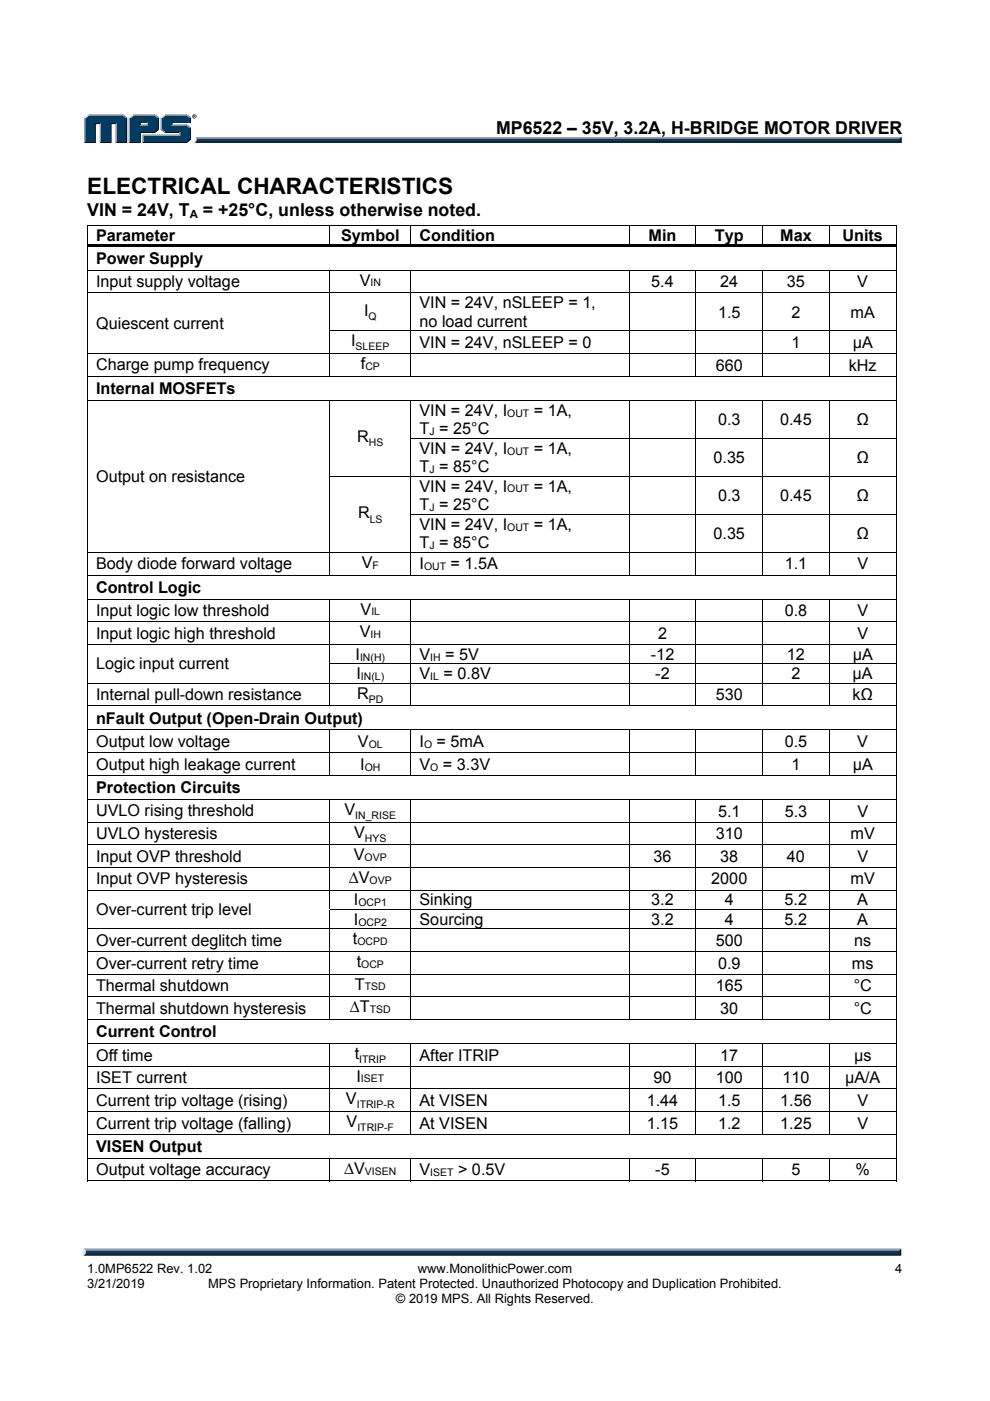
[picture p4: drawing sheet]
<svg xmlns="http://www.w3.org/2000/svg" width="210mm" height="297mm" viewBox="0 0 210 297" stroke-linecap="round" stroke-linejoin="round" font-family="sans-serif">
<path d="M41.5 29h149.7l-.4 .7h-149.1z" fill="#94a0b8"/>
<path d="M41.7 29.7h149.1l.4 .6h-150.1l.4-.2z" fill="#231f20"/>
<path d="M190.8 29.4l.4-.4v1.3l-.4-.4z" fill="#001039"/>
<path d="M41.7 29.4h149.1v.5h-149.2z" fill="#003b62"/>
<path d="M41.5 29l.2 .4-.1 .5-.5 .4 .4-.5z" fill="#dcdddf"/>
<path d="M29.6 26.6l.2-.2h1.4l.2 .2z" fill="#94a0b8"/>
<g fill="#003b62">
<path d="M18.1 25.1l.8-.6h7l.8 .6v5h-1.9v-4.1h-1.4v4.1h-2v-4.1h-1.4v4.1h-1.9z"/>
<path d="M27.6 25.1l.8-.6h2.1v1.3h-.9v.8h1.8v-.8h-1.2v-1.3h2.5l.7 .6v2.2l-.7 .6h-3.1v2.2h-2z"/>
<path d="M30.4 28.8h7.8v-.9h-3.1l-.8-.6v-2.2l.8-.6h4.3l.8 .6v.7h-3.9v.8h3.1l.8 .6v2.2l-.8 .7h-9z"/>
</g>
<path d="M34.9 24.4h4.7" fill="none" stroke="#94a0b8" stroke-width=".26"/>
<path d="M34.1 24.9l.8-.6 .2 .2-.8 .6z" fill="#dcdddf"/>
<path d="M34.2 24.9v2.6" fill="none" stroke="#94a0b8" stroke-width=".26"/>
<path d="M34.1 27.5l.2-.2 .8 .6-.2 .3z" fill="#547194"/>
<path d="M34.9 28.1h3.4" fill="none" stroke="#001039" stroke-width=".26"/>
<g fill="#94a0b8">
<path d="M30.2 28.5h7.8v-.3l.3-.3v.9h-7.8z"/>
<path d="M30.2 28.5l.3 .3v1.3l-.3 .2z"/>
</g>
<path d="M36.3 25.8h3.9v-.7l.3-.2v1.1h-3.9v.4l-.3 .2z" fill="#001039"/>
<path d="M36.3 26.5h3.3" fill="none" stroke="#94a0b8" stroke-width=".26"/>
<path d="M39.6 26.4l.9 .7-.3 .1-.8-.6z" fill="#547194"/>
<g fill="#001039">
<path d="M30.2 30.3l.3-.2h8.9l.8-.7v-2.2l.3-.1v2.4l-.9 .8z"/>
<path d="M29.6 27.9h3.1l.7-.6v-2.2l.3-.2v2.6l-.9 .7h-3v2.1h-2.5l.3-.2h2z"/>
</g>
<path d="M32.8 24.3l.9 .6-.3 .2-.7-.6z" fill="#547194"/>
<path d="M28.2 24.4h4.6" fill="none" stroke="#94a0b8" stroke-width=".26"/>
<path d="M27.3 24.9l.9-.6 .2 .2-.8 .6z" fill="#dcdddf"/>
<path d="M27.4 24.9v5.4" fill="none" stroke="#94a0b8" stroke-width=".26"/>
<path d="M31.2 26l.2-.2v.8l-.2-.2z" fill="#94a0b8"/>
<g fill="#001039">
<path d="M29.6 25.8h1.8l-.2 .2h-1.4v.4l-.2 .2z"/>
<path d="M26.7 25.1l.3-.2v5.4h-2.5l.3-.2h1.9z"/>
</g>
<path d="M26.1 24.3l.9 .6-.3 .2-.8-.6z" fill="#547194"/>
<path d="M18.7 24.4h7.4" fill="none" stroke="#94a0b8" stroke-width=".26"/>
<path d="M17.8 24.9l.9-.6 .2 .2-.8 .6z" fill="#dcdddf"/>
<path d="M18 24.9v5.4" fill="none" stroke="#94a0b8" stroke-width=".26"/>
<path d="M20 26h1.4l-.2 .3h-.9v4h-2.5l.3-.2h1.9z" fill="#001039"/>
<path d="M21.3 26v4.3" fill="none" stroke="#94a0b8" stroke-width=".26"/>
<path d="M23.4 26h1.4l-.3 .3h-.9v4h-2.4l.2-.2h2z" fill="#001039"/>
<path d="M24.6 26v4.3" fill="none" stroke="#94a0b8" stroke-width=".26"/>
<path d="M39.6 24.3l.9 .6-.3 .2-.8-.6z" fill="#547194"/>
<path d="M40.8 24.7a.45 .45 0 0 1 .9 0 .45 .45 0 0 1-.9 0zM40.9 24.7a.35 .35 0 0 0 .7 0 .35 .35 0 0 0-.7 0zM41.1 24.5h.3v.4l-.2-.2-.1 .2zM41.1 24.5v.2l.2-.1z" fill="#231f20"/>
<path d="M41.5 29h149.7l-.4 .7h-149.1z" fill="#94a0b8"/>
<path d="M41.7 29.7h149.1l.4 .6h-150.1l.4-.2z" fill="#231f20"/>
<path d="M190.8 29.4l.4-.4v1.3l-.4-.4z" fill="#001039"/>
<path d="M41.7 29.4h149.1v.5h-149.2z" fill="#003b62"/>
<path d="M41.5 29l.2 .4-.1 .5-.5 .4 .4-.5z" fill="#dcdddf"/>
<path d="M29.6 26.6l.2-.2h1.4l.2 .2z" fill="#94a0b8"/>
<g fill="#003b62">
<path d="M18.1 25.1l.8-.6h7l.8 .6v5h-1.9v-4.1h-1.4v4.1h-2v-4.1h-1.4v4.1h-1.9z"/>
<path d="M27.6 25.1l.8-.6h2.1v1.3h-.9v.8h1.8v-.8h-1.2v-1.3h2.5l.7 .6v2.2l-.7 .6h-3.1v2.2h-2z"/>
<path d="M30.4 28.8h7.8v-.9h-3.1l-.8-.6v-2.2l.8-.6h4.3l.8 .6v.7h-3.9v.8h3.1l.8 .6v2.2l-.8 .7h-9z"/>
</g>
<path d="M34.9 24.4h4.7" fill="none" stroke="#94a0b8" stroke-width=".26"/>
<path d="M34.1 24.9l.8-.6 .2 .2-.8 .6z" fill="#dcdddf"/>
<path d="M34.2 24.9v2.6" fill="none" stroke="#94a0b8" stroke-width=".26"/>
<path d="M34.1 27.5l.2-.2 .8 .6-.2 .3z" fill="#547194"/>
<path d="M34.9 28.1h3.4" fill="none" stroke="#001039" stroke-width=".26"/>
<g fill="#94a0b8">
<path d="M30.2 28.5h7.8v-.3l.3-.3v.9h-7.8z"/>
<path d="M30.2 28.5l.3 .3v1.3l-.3 .2z"/>
</g>
<path d="M36.3 25.8h3.9v-.7l.3-.2v1.1h-3.9v.4l-.3 .2z" fill="#001039"/>
<path d="M36.3 26.5h3.3" fill="none" stroke="#94a0b8" stroke-width=".26"/>
<path d="M39.6 26.4l.9 .7-.3 .1-.8-.6z" fill="#547194"/>
<g fill="#001039">
<path d="M30.2 30.3l.3-.2h8.9l.8-.7v-2.2l.3-.1v2.4l-.9 .8z"/>
<path d="M29.6 27.9h3.1l.7-.6v-2.2l.3-.2v2.6l-.9 .7h-3v2.1h-2.5l.3-.2h2z"/>
</g>
<path d="M32.8 24.3l.9 .6-.3 .2-.7-.6z" fill="#547194"/>
<path d="M28.2 24.4h4.6" fill="none" stroke="#94a0b8" stroke-width=".26"/>
<path d="M27.3 24.9l.9-.6 .2 .2-.8 .6z" fill="#dcdddf"/>
<path d="M27.4 24.9v5.4" fill="none" stroke="#94a0b8" stroke-width=".26"/>
<path d="M31.2 26l.2-.2v.8l-.2-.2z" fill="#94a0b8"/>
<g fill="#001039">
<path d="M29.6 25.8h1.8l-.2 .2h-1.4v.4l-.2 .2z"/>
<path d="M26.7 25.1l.3-.2v5.4h-2.5l.3-.2h1.9z"/>
</g>
<path d="M26.1 24.3l.9 .6-.3 .2-.8-.6z" fill="#547194"/>
<path d="M18.7 24.4h7.4" fill="none" stroke="#94a0b8" stroke-width=".26"/>
<path d="M17.8 24.9l.9-.6 .2 .2-.8 .6z" fill="#dcdddf"/>
<path d="M18 24.9v5.4" fill="none" stroke="#94a0b8" stroke-width=".26"/>
<path d="M20 26h1.4l-.2 .3h-.9v4h-2.5l.3-.2h1.9z" fill="#001039"/>
<path d="M21.3 26v4.3" fill="none" stroke="#94a0b8" stroke-width=".26"/>
<path d="M23.4 26h1.4l-.3 .3h-.9v4h-2.4l.2-.2h2z" fill="#001039"/>
<path d="M24.6 26v4.3" fill="none" stroke="#94a0b8" stroke-width=".26"/>
<path d="M39.6 24.3l.9 .6-.3 .2-.8-.6z" fill="#547194"/>
<g fill="#231f20">
<path d="M18.2 265.5h172.5l.4 .7h-173.3z"/>
<path d="M40.8 24.7a.45 .45 0 0 1 .9 0 .45 .45 0 0 1-.9 0zM40.9 24.7a.35 .35 0 0 0 .7 0 .35 .35 0 0 0-.7 0zM41.1 24.5h.3v.4l-.2-.2-.1 .2zM41.1 24.5v.2l.2-.1z"/>
</g>
<path d="M17.8 264.7h173.3l-.4 .8h-172.5z" fill="#94a0b8"/>
<path d="M191.1 264.7v1.5l-.4-.4v-.6z" fill="#001039"/>
<path d="M18.2 265.2h172.5v.6h-172.5z" fill="#003b62"/>
<path d="M17.8 264.7l.4 .5v.5l-.4 .5z" fill="#dcdddf"/>
<path d="M18.2 265.5h172.5l.4 .7h-173.3z" fill="#231f20"/>
<path d="M17.8 264.7h173.3l-.4 .8h-172.5z" fill="#94a0b8"/>
<path d="M191.1 264.7v1.5l-.4-.4v-.6z" fill="#001039"/>
<path d="M18.2 265.2h172.5v.6h-172.5z" fill="#003b62"/>
<path d="M17.8 264.7l.4 .5v.5l-.4 .5z" fill="#dcdddf"/>
<path d="M18.4 47.6h.2v.2h-.2zM18.4 51.8h171.7v.5h-171.7zM190 47.6h.1v.2h-.1zM18.4 70.1h.2v.1h-.2zM18.4 92.8h.2v.2h-.2zM69.9 92.8h.2v.2h-.2zM18.4 100.9h.2v.2h-.2zM18.4 109h.2v.1h-.2zM69.9 109h.2v.1h-.2zM18.4 140.7h.2v.1h-.2zM18.4 192.7h.2v.2h-.2zM190 250.3h.1v.2h-.1z" fill="#000"/>
<g fill="none" stroke="#000" stroke-width=".21">
<path d="M18.4 47.7h171.7M18.4 57.3h171.7M18.5 47.8v4M18.5 52.3v4.9M18.5 57.4v4.6M70 47.8v4M70 57.4v4.6M87.1 47.8v4M87.1 57.4v4.6M133.5 47.8v4M133.5 57.4v4.6M147.6 47.8v4"/>
<path d="M147.6 57.4v4.6M161.8 47.8v4M161.8 57.4v4.6M175.9 47.8v4M175.9 57.4v4.6M190.1 47.8v4M190.1 52.3v4.9M190.1 57.4v4.6M18.4 62.1h171.7M18.4 75h171.7M18.4 79.7h171.7M18.5 62.2v7.9"/>
<path d="M18.5 70.2v4.7M18.5 75v4.7M18.5 79.8v5M69.9 70.1h120.2M70 62.2v7.9M70 70.2v4.7M70 75v4.7M87.1 62.2v7.9M87.1 70.2v4.7M87.1 75v4.7M133.5 62.2v7.9M133.5 70.2v4.7"/>
<path d="M133.5 75v4.7M147.6 62.2v7.9M147.6 70.2v4.7M147.6 75v4.7M161.8 62.2v7.9M161.8 70.2v4.7M161.8 75v4.7M175.9 62.2v7.9M175.9 70.2v4.7M175.9 75v4.7M190.1 62.2v7.9M190.1 70.2v4.7"/>
<path d="M190.1 75v4.7M190.1 79.8v5M18.4 84.9h171.7M18.5 84.9v7.9M18.5 93v7.9M70 84.9v7.9M70 93v7.9M87.1 92.9h103M87.1 84.9v7.9M87.1 93v7.9M133.5 84.9v7.9M133.5 93v7.9"/>
<path d="M147.6 84.9v7.9M147.6 93v7.9M161.8 84.9v7.9M161.8 93v7.9M175.9 84.9v7.9M175.9 93v7.9M190.1 84.9v7.9M190.1 93v7.9M18.4 117.1h171.7M18.5 101.1v7.9M18.5 109.1v7.9M18.5 117.2v4.6"/>
<path d="M69.9 101h120.2M70 101.1v7.9M70 109.1v7.9M70 117.2v4.6M87.1 109.1h103M87.1 101.1v7.9M87.1 109.1v7.9M87.1 117.2v4.6M133.5 101.1v7.9M133.5 109.1v7.9M133.5 117.2v4.6M147.6 101.1v7.9"/>
<path d="M147.6 109.1v7.9M147.6 117.2v4.6M161.8 101.1v7.9M161.8 109.1v7.9M161.8 117.2v4.6M175.9 101.1v7.9M175.9 109.1v7.9M175.9 117.2v4.6M190.1 101.1v7.9M190.1 109.1v7.9M190.1 117.2v4.6M18.4 121.9h171.7"/>
<path d="M18.4 127h171.7M18.4 131.8h171.7M18.4 136.6h171.7M18.5 122v4.9M18.5 127.1v4.6M18.5 131.9v4.6M18.5 136.7v4M70 127.1v4.6M70 131.9v4.6M70 136.7v4M87.1 127.1v4.6M87.1 131.9v4.6"/>
<path d="M87.1 136.7v4M133.5 127.1v4.6M133.5 131.9v4.6M133.5 136.7v4M147.6 127.1v4.6M147.6 131.9v4.6M147.6 136.7v4M161.8 127.1v4.6M161.8 131.9v4.6M161.8 136.7v4M175.9 127.1v4.6M175.9 131.9v4.6"/>
<path d="M175.9 136.7v4M190.1 122v4.9M190.1 127.1v4.6M190.1 131.9v4.6M190.1 136.7v4M18.4 144.8h171.7M18.4 149.7h171.7M18.4 154.8h171.7M18.4 159.6h171.7M18.5 140.8v4M18.5 144.9v4.7M18.5 149.8v4.9"/>
<path d="M18.5 154.9v4.6M18.5 159.7v4.6M69.9 140.7h120.2M70 140.8v4M70 144.9v4.7M70 154.9v4.6M70 159.7v4.6M87.1 140.8v4M87.1 144.9v4.7M87.1 154.9v4.6M87.1 159.7v4.6M133.5 140.8v4"/>
<path d="M133.5 144.9v4.7M133.5 154.9v4.6M133.5 159.7v4.6M147.6 140.8v4M147.6 144.9v4.7M147.6 154.9v4.6M147.6 159.7v4.6M161.8 140.8v4M161.8 144.9v4.7M161.8 154.9v4.6M161.8 159.7v4.6M175.9 140.8v4"/>
<path d="M175.9 144.9v4.7M175.9 154.9v4.6M175.9 159.7v4.6M190.1 140.8v4M190.1 144.9v4.7M190.1 149.8v4.9M190.1 154.9v4.6M190.1 159.7v4.6M18.4 164.4h171.7M18.4 169.5h171.7M18.4 174.3h171.7M18.4 179.1h171.7"/>
<path d="M18.5 164.5v4.9M18.5 169.6v4.6M18.5 174.4v4.6M18.5 179.2v4.6M70 169.6v4.6M70 174.4v4.6M70 179.2v4.6M87.1 169.6v4.6M87.1 174.4v4.6M87.1 179.2v4.6M133.5 169.6v4.6M133.5 174.4v4.6"/>
<path d="M133.5 179.2v4.6M147.6 169.6v4.6M147.6 174.4v4.6M147.6 179.2v4.6M161.8 169.6v4.6M161.8 174.4v4.6M161.8 179.2v4.6M175.9 169.6v4.6M175.9 174.4v4.6M175.9 179.2v4.6M190.1 164.5v4.9M190.1 169.6v4.6"/>
<path d="M190.1 174.4v4.6M190.1 179.2v4.6M18.4 183.9h171.7M18.4 188.7h171.7M18.4 196.9h171.7M18.5 184v4.6M18.5 188.8v3.9M18.5 192.9v3.9M18.5 197v4.7M69.9 192.8h120.2M70 184v4.6M70 188.8v3.9"/>
<path d="M70 192.9v3.9M70 197v4.7M87.1 184v4.6M87.1 188.8v3.9M87.1 192.9v3.9M87.1 197v4.7M133.5 184v4.6M133.5 188.8v3.9M133.5 192.9v3.9M133.5 197v4.7M147.6 184v4.6M147.6 188.8v3.9"/>
<path d="M147.6 192.9v3.9M147.6 197v4.7M161.8 184v4.6M161.8 188.8v3.9M161.8 192.9v3.9M161.8 197v4.7M175.9 184v4.6M175.9 188.8v3.9M175.9 192.9v3.9M175.9 197v4.7M190.1 184v4.6M190.1 188.8v3.9"/>
<path d="M190.1 192.9v3.9M190.1 197v4.7M18.4 201.7h171.7M18.4 206.5h171.7M18.4 211.3h171.7M18.4 216.2h171.7M18.5 201.8v4.7M18.5 206.6v4.7M18.5 211.4v4.7M18.5 216.2v5M70 201.8v4.7M70 206.6v4.7"/>
<path d="M70 211.4v4.7M87.1 201.8v4.7M87.1 206.6v4.7M87.1 211.4v4.7M133.5 201.8v4.7M133.5 206.6v4.7M133.5 211.4v4.7M147.6 201.8v4.7M147.6 206.6v4.7M147.6 211.4v4.7M161.8 201.8v4.7M161.8 206.6v4.7"/>
<path d="M161.8 211.4v4.7M175.9 201.8v4.7M175.9 206.6v4.7M175.9 211.4v4.7M190.1 201.8v4.7M190.1 206.6v4.7M190.1 211.4v4.7M190.1 216.2v5M18.4 221.3h171.7M18.4 226.1h171.7M18.4 230.9h171.7M18.4 235.7h171.7"/>
<path d="M18.5 221.3v4.7M18.5 226.1v4.7M18.5 230.9v4.7M18.5 235.8v4.6M70 221.3v4.7M70 226.1v4.7M70 230.9v4.7M70 235.8v4.6M87.1 221.3v4.7M87.1 226.1v4.7M87.1 230.9v4.7M87.1 235.8v4.6"/>
<path d="M133.5 221.3v4.7M133.5 226.1v4.7M133.5 230.9v4.7M133.5 235.8v4.6M147.6 221.3v4.7M147.6 226.1v4.7M147.6 230.9v4.7M147.6 235.8v4.6M161.8 221.3v4.7M161.8 226.1v4.7M161.8 230.9v4.7M161.8 235.8v4.6"/>
<path d="M175.9 221.3v4.7M175.9 226.1v4.7M175.9 230.9v4.7M175.9 235.8v4.6M190.1 221.3v4.7M190.1 226.1v4.7M190.1 230.9v4.7M190.1 235.8v4.6M18.4 240.5h171.7M18.4 245.6h171.7M18.4 250.4h51.5M18.5 240.6v4.9"/>
<path d="M18.5 245.7v4.8M70 245.7v4.8M70.1 250.4h17M87.1 245.7v4.8M87.2 250.4h46.2M133.5 245.7v4.8M133.5 250.4h14M147.6 245.7v4.8M147.7 250.4h14M161.8 245.7v4.8M161.8 250.4h14M175.9 245.7v4.8"/>
<path d="M176 250.4h14M190.1 240.6v4.9M190.1 245.7v4.8"/>
</g>
<text font-size="4.8" x="18.5" y="41.2">ELECTRICAL CHARACTERISTICS</text>
<g font-size="3.8">
<text x="105.2" y="28.5">MP6522 – 35V, 3.2A, H-BRIDGE MOTOR DRIVER</text>
<text x="18.5" y="45.8">VIN = 24V, T</text>
<text x="43" y="45.8">= +25°C, unless otherwise noted.</text>
</g>
<g font-size="3.4">
<text x="20.4" y="51">Parameter</text>
<text x="72.3" y="51">Symbol</text>
<text x="89" y="51">Condition</text>
<text x="137.6" y="51">Min</text>
<text x="151.6" y="51">Typ</text>
<text x="165.5" y="51">Max</text>
<text x="178.7" y="51">Units</text>
<text x="20.4" y="56">Power Supply</text>
<text x="20.4" y="60.9">Input supply voltage</text>
<text x="76.3" y="60.6">V</text>
<text x="89" y="65.4">VIN = 24V, nSLEEP = 1,</text>
<text x="138.1" y="60.9">5.4</text>
<text x="152.8" y="60.9">24</text>
<text x="166.9" y="60.9">35</text>
<text x="181.8" y="60.9">V</text>
<text x="20.4" y="69.7">Quiescent current</text>
<text x="77.2" y="67">I</text>
<text x="89" y="69.3">no load current</text>
<text x="152.3" y="67.3">1.5</text>
<text x="167.9" y="67.3">2</text>
<text x="180.4" y="67.3">mA</text>
<text x="74.5" y="73.4">I</text>
<text x="89" y="73.8">VIN = 24V, nSLEEP = 0</text>
<text x="167.9" y="73.8">1</text>
<text x="180.9" y="73.8">µA</text>
<text x="20.4" y="78.5">Charge pump frequency</text>
<text x="20.4" y="83.5">Internal MOSFETs</text>
<text x="76.5" y="78.2">f</text>
<text x="151.8" y="78.6">660</text>
<text x="180" y="78.6">kHz</text>
<text x="89" y="88.1">VIN = 24V, I</text>
<text x="113.2" y="88.1">= 1A,</text>
<text x="75.8" y="93.8">R</text>
<text x="89" y="92.1">T = 25°C</text>
<text x="152.3" y="90.1">0.3</text>
<text x="165.5" y="90.1">0.45</text>
<text x="181.7" y="90.1">Ω</text>
<text x="89" y="96.2">VIN = 24V, I</text>
<text x="89" y="100.1">T = 85°C</text>
<text x="113.2" y="96.2">= 1A,</text>
<text x="151.3" y="98.2">0.35</text>
<text x="181.7" y="98.2">Ω</text>
<text x="20.4" y="102.2">Output on resistance</text>
<text x="89" y="104.3">VIN = 24V, I</text>
<text x="113.2" y="104.3">= 1A,</text>
<text x="152.3" y="106.2">0.3</text>
<text x="165.5" y="106.2">0.45</text>
<text x="181.7" y="106.2">Ω</text>
<text x="76" y="109.9">R</text>
<text x="89" y="112.3">VIN = 24V, I</text>
<text x="89" y="108.2">T = 25°C</text>
<text x="113.2" y="112.3">= 1A,</text>
<text x="89" y="116.3">T = 85°C</text>
<text x="151.3" y="114.3">0.35</text>
<text x="181.7" y="114.3">Ω</text>
<text x="20.4" y="120.7">Body diode forward voltage</text>
<text x="20.4" y="125.7">Control Logic</text>
<text x="76.8" y="120.4">V</text>
<text x="89" y="120.7">I</text>
<text x="95.6" y="120.7">= 1.5A</text>
<text x="166.4" y="120.7">1.1</text>
<text x="181.8" y="120.7">V</text>
<text x="20.4" y="130.6">Input logic low threshold</text>
<text x="76.5" y="130.3">V</text>
<text x="166.4" y="130.6">0.8</text>
<text x="181.8" y="130.6">V</text>
<text x="20.4" y="135.4">Input logic high threshold</text>
<text x="76.3" y="135.1">V</text>
<text x="139.6" y="135.4">2</text>
<text x="181.8" y="135.4">V</text>
<text x="20.4" y="141.9">Logic input current</text>
<text x="75.4" y="139.9">I</text>
<text x="89" y="139.9">V</text>
<text x="94.4" y="139.9">= 5V</text>
<text x="138.1" y="139.9">-12</text>
<text x="166.9" y="139.9">12</text>
<text x="180.9" y="139.9">µA</text>
<text x="20.4" y="148.5">Internal pull-down resistance</text>
<text x="75.6" y="144">I</text>
<text x="75.8" y="148.1">R</text>
<text x="89" y="144">V</text>
<text x="94.1" y="144">= 0.8V</text>
<text x="139" y="144">-2</text>
<text x="151.8" y="148.5">530</text>
<text x="167.9" y="144">2</text>
<text x="180.8" y="148.5">kΩ</text>
<text x="180.9" y="144">µA</text>
<text x="20.4" y="153.5">nFault Output (Open-Drain Output)</text>
<text x="20.4" y="158.4">Output low voltage</text>
<text x="75.9" y="158.4">V</text>
<text x="89" y="158.4">I</text>
<text x="92.6" y="158.4">= 5mA</text>
<text x="166.4" y="158.4">0.5</text>
<text x="181.8" y="158.4">V</text>
<text x="20.4" y="163.2">Output high leakage current</text>
<text x="76.4" y="163.2">I</text>
<text x="89" y="163.2">V</text>
<text x="94" y="163.2">= 3.3V</text>
<text x="167.9" y="163.2">1</text>
<text x="180.9" y="163.2">µA</text>
<text x="20.4" y="168.2">Protection Circuits</text>
<text x="20.4" y="173.1">UVLO rising threshold</text>
<text x="73.1" y="172.8">V</text>
<text x="152.3" y="173.1">5.1</text>
<text x="166.4" y="173.1">5.3</text>
<text x="181.8" y="173.1">V</text>
<text x="20.4" y="177.9">UVLO hysteresis</text>
<text x="75.1" y="177.6">V</text>
<text x="151.8" y="177.9">310</text>
<text x="180.4" y="177.9">mV</text>
<text x="20.4" y="182.7">Input OVP threshold</text>
<text x="75.1" y="182.4">V</text>
<text x="138.6" y="182.7">36</text>
<text x="152.8" y="182.7">38</text>
<text x="166.9" y="182.7">40</text>
<text x="181.8" y="182.7">V</text>
<text x="20.4" y="187.5">Input OVP hysteresis</text>
<text x="74" y="187.2">∆V</text>
<text x="75.1" y="192">I</text>
<text x="89" y="192">Sinking</text>
<text x="138.1" y="192">3.2</text>
<text x="150.9" y="187.5">2000</text>
<text x="153.7" y="192">4</text>
<text x="166.4" y="192">5.2</text>
<text x="180.4" y="187.5">mV</text>
<text x="181.8" y="192">A</text>
<text x="20.4" y="194">Over-current trip level</text>
<text x="75.1" y="196.1">I</text>
<text x="89" y="196.1">Sourcing</text>
<text x="138.1" y="196.1">3.2</text>
<text x="153.7" y="196.1">4</text>
<text x="166.4" y="196.1">5.2</text>
<text x="181.8" y="196.1">A</text>
<text x="20.4" y="200.6">Over-current deglitch time</text>
<text x="74.9" y="200.2">t</text>
<text x="151.8" y="200.6">500</text>
<text x="181.2" y="200.6">ns</text>
<text x="20.4" y="205.4">Over-current retry time</text>
<text x="75.3" y="209.8">T</text>
<text x="75.7" y="205">t</text>
<text x="152.3" y="205.4">0.9</text>
<text x="180.7" y="205.4">ms</text>
<text x="20.4" y="210.1">Thermal shutdown</text>
<text x="20.4" y="215">Thermal shutdown hysteresis</text>
<text x="74.2" y="214.6">∆T</text>
<text x="151.8" y="210.2">165</text>
<text x="152.8" y="215">30</text>
<text x="181.1" y="210.2">°C</text>
<text x="181.1" y="215">°C</text>
<text x="20.4" y="219.9">Current Control</text>
<text x="20.4" y="224.9">Off time</text>
<text x="75.2" y="224.5">t</text>
<text x="89" y="224.9">After ITRIP</text>
<text x="152.8" y="224.9">17</text>
<text x="181.1" y="224.9">µs</text>
<text x="20.4" y="229.7">ISET current</text>
<text x="75.6" y="229.3">I</text>
<text x="138.6" y="229.7">90</text>
<text x="151.8" y="229.7">100</text>
<text x="165.9" y="229.7">110</text>
<text x="179.2" y="229.7">µA/A</text>
<text x="20.4" y="234.5">Current trip voltage (rising)</text>
<text x="20.4" y="239.3">Current trip voltage (falling)</text>
<text x="73.4" y="234.1">V</text>
<text x="73.5" y="239">V</text>
<text x="89" y="239.3">At VISEN</text>
<text x="89" y="234.5">At VISEN</text>
<text x="137.2" y="239.3">1.15</text>
<text x="137.2" y="234.5">1.44</text>
<text x="152.3" y="239.3">1.2</text>
<text x="152.3" y="234.5">1.5</text>
<text x="165.5" y="239.3">1.25</text>
<text x="165.5" y="234.5">1.56</text>
<text x="181.8" y="239.3">V</text>
<text x="181.8" y="234.5">V</text>
<text x="20.4" y="244.3">VISEN Output</text>
<text x="20.4" y="249.2">Output voltage accuracy</text>
<text x="73" y="248.9">∆V</text>
<text x="89" y="249.2">V</text>
<text x="97.2" y="249.2">&gt; 0.5V</text>
<text x="139" y="249.2">-5</text>
<text x="167.9" y="249.2">5</text>
<text x="181.5" y="249.2">%</text>
</g>
<g font-size="2.7">
<text x="18.5" y="270">1.0MP6522 Rev. 1.02</text>
<text x="18.5" y="273.2">3/21/2019</text>
<text x="44.1" y="273.2">MPS Proprietary Information. Patent Protected. Unauthorized Photocopy and Duplication Prohibited.</text>
<text x="88.6" y="270">www.MonolithicPower.com</text>
<text x="189.9" y="270">4</text>
<text x="84" y="276.3">© 2019 MPS. All Rights Reserved.</text>
</g>
<text font-size="2.4" x="40.3" y="46.1">A</text>
<g font-size="2.2">
<text x="78.6" y="60.7">IN</text>
<text x="78.2" y="67.9">Q</text>
<text x="75.4" y="74.3">SLEEP</text>
<text x="77.5" y="78.4">CP</text>
<text x="107.5" y="88.3">OUT</text>
<text x="78.3" y="94.7">HS</text>
<text x="91.1" y="92.3">J</text>
<text x="91.1" y="100.3">J</text>
<text x="107.5" y="96.4">OUT</text>
<text x="107.5" y="104.4">OUT</text>
<text x="78.4" y="110.8">LS</text>
<text x="91.1" y="108.4">J</text>
<text x="107.5" y="112.5">OUT</text>
<text x="91.1" y="116.4">J</text>
<text x="79" y="120.6">F</text>
<text x="89.9" y="120.9">OUT</text>
<text x="78.8" y="130.5">IL</text>
<text x="78.6" y="135.3">IH</text>
<text x="76.4" y="140.1">IN(H)</text>
<text x="91.3" y="140.1">IH</text>
<text x="76.6" y="144.2">IN(L)</text>
<text x="78.3" y="149">PD</text>
<text x="91.3" y="144.2">IL</text>
<text x="78.2" y="158.6">OL</text>
<text x="89.9" y="158.6">O</text>
<text x="77.4" y="163.4">OH</text>
<text x="91.3" y="163.4">O</text>
<text x="75.4" y="173.6">IN_RISE</text>
<text x="77.4" y="178.4">HYS</text>
<text x="77.3" y="182.5">OVP</text>
<text x="78.4" y="187.3">OVP</text>
<text x="76" y="192.2">OCP1</text>
<text x="76" y="196.3">OCP2</text>
<text x="75.8" y="200.4">OCPD</text>
<text x="76.6" y="205.2">OCP</text>
<text x="77.4" y="210">TSD</text>
<text x="78.4" y="214.8">TSD</text>
<text x="76.2" y="225.4">ITRIP</text>
<text x="76.6" y="229.5">ISET</text>
<text x="75.7" y="235">ITRIP-R</text>
<text x="75.8" y="239.8">ITRIP-F</text>
<text x="77.4" y="249">VISEN</text>
<text x="91.3" y="249.4">ISET</text>
</g>
</svg>
